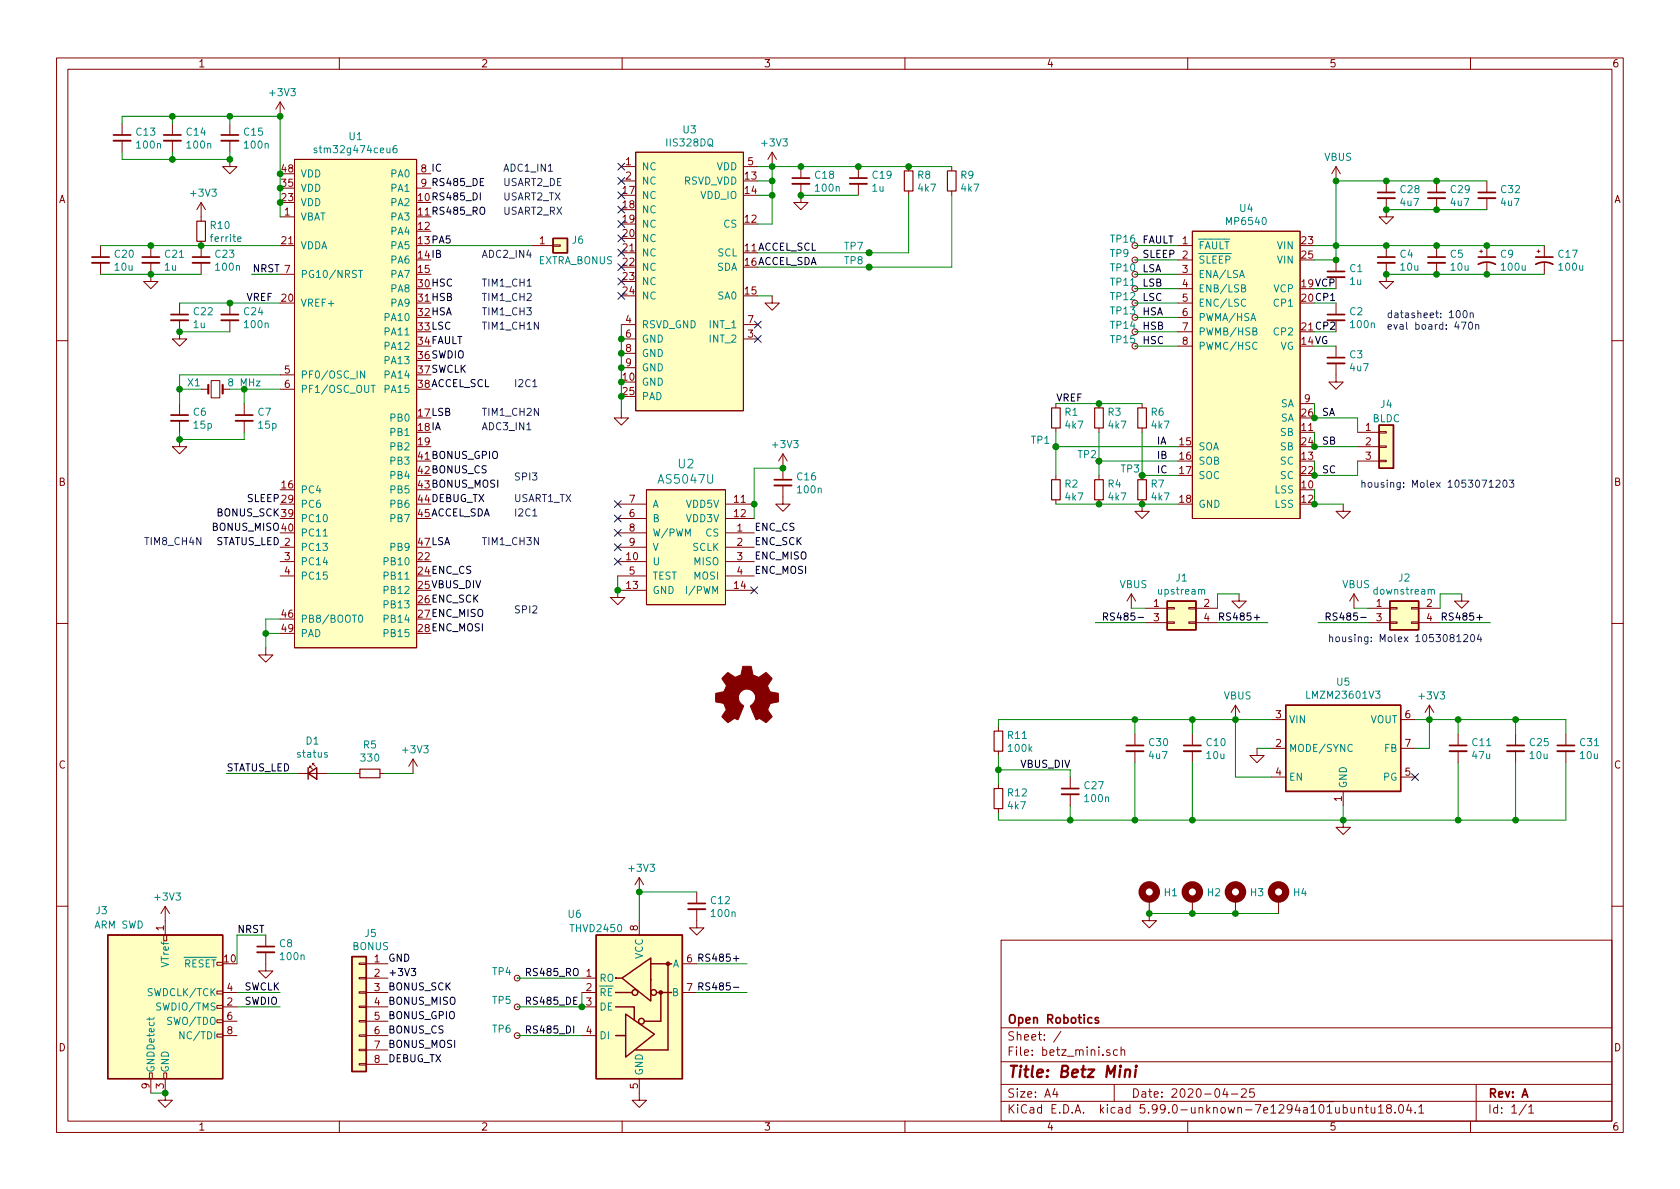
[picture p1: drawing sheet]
<svg xmlns="http://www.w3.org/2000/svg" width="297mm" height="210mm" viewBox="0 0 297 210" stroke-linecap="round" stroke-linejoin="round" font-family="sans-serif">
<g fill="none" stroke="#840000" stroke-width=".18">
<path d="M10 10.2h277v190.1h-277zM12 12.2h273v186.1h-273zM49.5 18l-.7 1.3M49.5 18v2.6M49.5 18l.8 1.3M60 10.2v2M110 10.2v2M160 10.2v2M210 10.2v2M260 10.2v2M21.6 21.8v2.1M21.6 24.9v2"/>
<path d="M30.5 21.8v2.1M30.5 24.9v2M35.6 35.8l-.8 1.3M35.6 35.8v3.3M35.6 35.8l.7 1.3M40.6 28.2v1.3h1.3l-1.3 1.2-1.2-1.2h1.2M40.6 21.8v2.1M40.6 24.9v2M49.5 38.3h2.6M52.1 28.2h21.6v86.3h-21.6zM73.7 30.7h2.5M73.7 33.3h2.5"/>
<path d="M109.9 29.5h2.5M109.9 32h2.5M112.4 26.9h19v45.7h-19zM131.4 29.5h2.6M136.5 26.9l-.7 1.3M136.5 26.9v2.6M136.5 26.9l.8 1.3M141.6 32.5v3.3h1.3l-1.3 1.3-1.3-1.3h1.3M141.6 29.5v2M151.8 29.5v2M151.8 32.5v2M160.7 29.5v.7"/>
<path d="M160.7 33.8v.7M168.3 29.5v.7M168.3 33.8v.7M236.2 29.5v2.5M236.2 29.5l-.7 1.2M236.2 29.5l.8 1.2M245.1 35v3.3h1.3l-1.3 1.3-1.3-1.3h1.3M245.1 32v2M254 32v2M254 35v2.1M262.9 32v2M262.9 35v2.1"/>
<path d="M17.8 43.4v2.1M17.8 46.5v2M26.7 46.5v3.3h1.2l-1.2 1.2-1.3-1.2h1.3M26.7 43.4v2.1M31.7 56.6v3.3h1.3l-1.3 1.3-1.2-1.3h1.2M31.7 53.6v2M35.6 42.7v2.8M35.6 46.5v2M40.6 53.6v2M40.6 56.6v2.1M49.5 43.4h2.6M49.5 48.5h2.6"/>
<path d="M94 43.4h3.8M97.8 43.3h1.3v.3h-1.3zM109.9 44.7h2.5M109.9 59.9h2.5M109.9 57.4h2.5M131.4 59.9h2.6M131.4 57.4h2.6M136.5 52.3v1.3h1.3l-1.3 1.3-1.2-1.3h1.2M153.7 47.2h.1M153.7 44.7h.1M200.7 46h.1M208.3 43.4h2.5"/>
<path d="M208.3 46h2.5M208.3 48.5h2.5M208.3 51h2.5M208.3 53.6h2.5M208.3 56.1h2.5M208.3 58.7h2.5M210.8 40.9h19.1v50.8h-19.1zM236.2 46v2M236.2 53.6v2M245.1 46.5v3.3h1.3l-1.3 1.2-1.3-1.2h1.3M245.1 43.4v2.1M254 43.4v2.1"/>
<path d="M254 46.5v2M261.6 44.4h.5M261.9 44.2v.5M262.9 43.4v2.1M262.9 46.5v2M271.8 44.4h.5M272 44.2v.5M273 43.4v2.1M273 46.5v2M10 60.2h2M31.7 77.7v1.3h1.3l-1.3 1.3-1.2-1.3h1.2M31.7 71.4v2"/>
<path d="M31.7 74.4v2M35.6 68.8h1.2M37.3 67.3h1.6v3.1h-1.6zM39.4 68.8h1.2M43.2 71.4v2M43.2 74.4v2M49.5 66.3h2.6M49.5 68.8h2.6M109.9 72.6v1.3h1.2l-1.2 1.3-1.3-1.3h1.3M109.9 62.5h2.5M109.9 65h2.5M186.7 79h.1"/>
<path d="M186.7 71.4v.7M186.7 75.7v.7M194.3 71.4v.7M194.3 75.7v.7M201.9 71.4v.7M201.9 75.7v.7M208.3 61.2h2.5M229.9 76.4h2.5M229.9 71.4h2.5M236.2 64.3v3.3h1.3l-1.3 1.2-1.3-1.2h1.3M236.2 61.2v2M240 76.4h3.8"/>
<path d="M240 79h3.8M243.8 76.3h1.3v.3h-1.3zM243.8 78.9h1.3v.2h-1.3zM285 60.2h2M49.5 99.3h2.6M49.5 96.8h2.6M109.2 94.2h5.1M109.2 99.3h5.1M109.2 89.1h5.1M109.2 91.7h5.1M109.2 96.8h5.1M114.3 86.6h14v20.3h-14z"/>
<path d="M128.3 94.2h5M128.3 99.3h5M128.3 89.1h5M128.3 91.7h5M128.3 96.8h5M138.4 85.8v3.3h1.3l-1.3 1.3-1.2-1.3h1.2M138.4 80.3v4.5M138.4 80.3l-.7 1.2M138.4 80.3l.8 1.2M186.7 84.1v.7M186.7 88.4v.7M194.3 84.1v.7"/>
<path d="M194.3 88.4v.7M201.9 88.4v2h1.3l-1.3 1.3-1.2-1.3h1.2M201.9 84.1v.7M237.5 89.1v1.3h1.3l-1.3 1.3-1.3-1.3h1.3M240 81.5h3.8M243.8 81.4h1.3v.3h-1.3zM10 110.2h2M47 114.5v1.3h1.3l-1.3 1.3-1.3-1.3h1.3M49.5 101.8h2.6M109.2 101.8h5.1M114.3 104.4h-5.1v1.3h1.3l-1.3 1.2-1.3-1.2h1.3M128.3 104.4h5"/>
<path d="M128.3 101.8h5M200 105l-.7 1.3M200 105v2.6M200 105l.8 1.3M202.6 107.6h3.8M202.6 110.1h3.8M206.4 110h1.2v.2h-1.2zM206.4 107.4h1.2v.3h-1.2zM210.2 110h1.3v.2h-1.3zM210.2 107.4h1.3v.3h-1.3zM211.5 107.6h3.8M211.5 110.1h3.8"/>
<path d="M219.1 105v1.3h1.2l-1.2 1.3-1.3-1.3h1.3M239.4 105l-.8 1.3M239.4 105v2.6M239.4 105l.8 1.3M241.9 107.6h3.8M241.9 110.1h3.8M245.7 110h1.3v.2h-1.3zM245.7 107.4h1.3v.3h-1.3zM249.6 110h1.2v.2h-1.2zM249.6 107.4h1.2v.3h-1.2zM250.8 107.6h3.8M250.8 110.1h3.8"/>
<path d="M258.4 105v1.3h1.3l-1.3 1.3-1.2-1.3h1.2M285 110.2h2M52.7 136.8h5.1M54.7 135.8v-.3h.3h-.3l.5 .5M55.2 135.2v-.2h.3h-.3l.6 .5M62.9 136.8h.7M67.2 136.8h.7M73 134.2l-.7 1.3M73 134.2v2.6M73 134.2l.8 1.3M176.5 128.5v.8M176.5 132.8v.8"/>
<path d="M176.5 138.7v.7M189.2 137.4v2M200.7 129.8v2M200.7 132.8v2.1M210.8 129.8v2M210.8 132.8v2.1M218.4 124.7v2.5M218.4 124.7l-.7 1.3M218.4 124.7l.8 1.3M222.2 132.3v1.3h1.3l-1.3 1.3-1.2-1.3h1.2M224.8 132.3h2.5M224.8 127.2h2.5"/>
<path d="M224.8 137.4h2.5M237.5 139.9v2.6M247.6 132.3h2.6M247.6 127.2h2.6M247.6 137.4h2.6M252.7 124.7l-.7 1.3M252.7 124.7v2.5M252.7 124.7l.8 1.3M257.8 129.8v2M257.8 132.8v2.1M268 129.8v2M268 132.8v2.1"/>
<path d="M276.9 129.8v2M276.9 132.8v2.1M113 155.2v2.5M113 155.2l-.7 1.3M113 155.2l.8 1.3M123.2 157.7v2.1M176.5 143v.8M189.2 140.5v2M203.2 159v3.8h1.3l-1.3 1.3-1.3-1.3h1.3M210.8 159v2.5M218.4 159v2.5M226.1 159v2.5"/>
<path d="M237.5 145v1.3h1.3l-1.3 1.3-1.3-1.3h1.3M10 160.2h2M29 165.3h.5v1.1h-.5zM29.2 160.3v5M29.2 160.3l-.8 1.2M29.2 160.3l.8 1.2M38.4 175.3h1v.5h-1zM38.4 177.8h1v.5h-1zM38.4 170.2h1v.5h-1zM39.4 175.5h2.5M39.4 178h2.5M47 168.4v3.3h1.3l-1.3 1.3-1.3-1.3h1.3"/>
<path d="M47 165.3v2.1M63.5 175.4h1.3v.2h-1.3zM63.5 172.8h1.3v.3h-1.3zM63.5 170.3h1.3v.3h-1.3zM63.5 177.9h1.3v.3h-1.3zM64.8 170.4h3.8M64.8 173h3.8M64.8 175.5h3.8M64.8 178h3.8M91.4 178h.1M91.4 173h.1M102.9 173h2.5"/>
<path d="M102.9 175.5h2.5M102.9 178h2.5M113 162.8v2.5M120.6 170.4h2.6M120.6 175.5h2.6M123.2 160.8v3.3h1.3l-1.3 1.2-1.3-1.2h1.3M177 166.3h108v32h-108zM285 160.2h2M26.4 189.7h.5v1h-.5zM26.7 190.7v2.6M29 189.7h.5v1h-.5zM29.2 190.7v3.9h1.3l-1.3 1.2-1.3-1.2h1.3"/>
<path d="M38.4 180.3h1v.5h-1zM38.4 182.9h1v.5h-1zM39.4 180.6h2.5M39.4 183.1h2.5M60 198.3v2M63.5 183h1.3v.3h-1.3zM63.5 185.5h1.3v.3h-1.3zM63.5 188.1h1.3v.2h-1.3zM63.5 180.5h1.3v.2h-1.3zM64.8 180.6h3.8M64.8 183.1h3.8M64.8 185.7h3.8"/>
<path d="M64.8 188.2h3.8M91.4 183.1h.1M102.9 183.1h2.5M110 198.3v2M113 190.7v3.9h1.3l-1.3 1.2-1.2-1.2h1.2M160 198.3v2M177 194.8h108M177 191.8h108M177 187.8h108M177 181.8h108M186.5 192.5l-.4 1h1M186.9 193v1"/>
<path d="M187.6 182.4l-1.3 1.9M196.2 185.7l-.3-.1-.3 .2 .1 .3 .5 .1v.4h-.6M197 191.8v3M197.6 185.7l-.5-.1-.2 .3v.4l.1 .3h.6M198.2 185.8l.2-.2 .4 .1 .1 .9M198.2 185.1v1.5M210 198.3v2M216.6 192.5l-.4 1h.9M216.9 193v1M217.7 193.5h1.2M219.5 192.7l.6-.2 .2 .2 .1 .3-1 1h1M221.7 192.5h-.7l-.1 .7 .2-.1 .5 .1 .2 .2-.1 .5-.2 .1-.6-.1"/>
<path d="M237.5 195.9l.4-.1 .3 .3v.4l-.1 .3h-.6M238.9 195.8v1h.4l.2-.1M239.5 195.8v1M240.2 196l.2-.2 .4 .1 .1 .9M240.2 195.8v1M241.4 195.8h.5M241.6 195.3v1.3l.3 .2M242.4 195.8l.1 1h.4l.2-.1M243.1 195.8v1M243.7 195.8l.4-.5v1.5M243.7 196.8h.9M245.4 196l-.3-.3 .1-.2 .2-.2 .5 .1 .1 .2-.1 .2-.6 .2-.2 .3 .1 .4 .2 .1h.3l.3-.3-.1-.4-.2-.1"/>
<path d="M246.6 196.7v.1M247.5 195.4l.1-.1a.81 .81 0 0 1 .6 .7 .81 .81 0 0 1-.3 .8h-.1a.81 .81 0 0 1-.6-.6 .81 .81 0 0 1 .3-.8zM249.1 195.3l-.4 1h.9M249.4 195.8v1M250.2 196.7v.1M250.9 195.8l.4-.5v1.5M250.9 196.8h.8M260 198.3v2M261 191.8v6.5M269.9 195.3l-1.3 1.9M270.3 195.8l.4-.5v1.5M270.3 196.8h.9"/>
<circle cx="153.7" cy="44.7" r=".51"/>
<circle cx="153.7" cy="47.2" r=".51"/>
<circle cx="200.7" cy="58.7" r=".51"/>
<circle cx="200.7" cy="51" r=".51"/>
<circle cx="200.7" cy="53.6" r=".51"/>
<circle cx="200.7" cy="43.4" r=".51"/>
<circle cx="200.7" cy="48.5" r=".51"/>
<circle cx="200.7" cy="46" r=".51"/>
<circle cx="200.7" cy="56.1" r=".51"/>
<circle cx="186.7" cy="79" r=".51"/>
<circle cx="200.7" cy="61.2" r=".51"/>
<circle cx="194.3" cy="81.5" r=".51"/>
<circle cx="201.9" cy="84.1" r=".51"/>
<circle cx="91.4" cy="173" r=".51"/>
<circle cx="91.4" cy="178" r=".51"/>
<circle cx="91.4" cy="183.1" r=".51"/>
</g>
<path d="M199 189.3a.49 .49 0 0 1 .8 .1l-.1 1.1M199 189.1l-.2 1.4M200.8 189.1l-.1 1.4M200.9 188.5l-.1 .1 .1 .1 .1-.1-.1-.1v.2" fill="none" stroke="#840000" stroke-width=".4"/>
<g fill="none" stroke="#840000" stroke-width=".3">
<path d="M20.1 23.9h3M29 23.9h3M39.1 23.9h3.1M140.1 31.5h3M150.2 31.5h3.1M243.6 34h3M252.5 34h3M261.4 34h3M16.3 45.5h3M25.1 45.5h3.1M30.2 55.6h3.1M34 45.5h3.1"/>
<path d="M39.1 55.6h3.1M234.7 48h3M234.7 55.6h3M243.6 45.5h3M252.5 45.5h3M261.4 45.5h3M261.4 46.7a3.2 3.2 0 0 1 3 0M271.5 45.5h3.1M271.5 46.7a3.2 3.2 0 0 1 3.1 0M30.2 73.4h3.1M41.7 73.4h3M234.7 63.2h3"/>
<path d="M136.9 84.8h3.1M187.7 139.4h3.1M199.1 131.8h3.1M209.3 131.8h3M256.3 131.8h3M266.4 131.8h3.1M275.3 131.8h3.1M121.7 159.8h3M45.5 167.4h3M194.2 180l-.4-.1-.2 .2 .1 .3 .5 .1v.4h-.6"/>
</g>
<g fill="none" stroke="#840000" stroke-width="1.3">
<circle cx="203.2" cy="157.7" r="1.27"/>
<circle cx="210.8" cy="157.7" r="1.27"/>
<circle cx="218.4" cy="157.7" r="1.27"/>
<circle cx="226.1" cy="157.7" r="1.27"/>
</g>
<g fill="none" stroke="#840000" stroke-width=".33">
<path d="M20.1 24.9h3M29 24.9h3M39.1 24.9h3.1M140.1 32.5h3M150.2 32.5h3.1M243.6 35h3M252.5 35h3M261.4 35h3M16.3 46.5h3M25.1 46.5h3.1M30.2 56.6h3.1M34 46.5h3.1"/>
<path d="M39.1 56.6h3.1M234.7 49h3M234.7 56.6h3M243.6 46.5h3M252.5 46.5h3M30.2 74.4h3.1M41.7 74.4h3M234.7 64.3h3M136.9 85.8h3.1M199.1 132.8h3.1M209.3 132.8h3M256.3 132.8h3"/>
<path d="M266.4 132.8h3.1M275.3 132.8h3.1M187.7 140.5h3.1M45.5 168.4h3M121.7 160.8h3"/>
</g>
<g fill="#ffffc2" stroke="#ffffc2" stroke-width=".18">
<path d="M210.8 40.9h19.1v50.8h-19.1z"/>
<path d="M243.8 75.2h2.6v7.6h-2.6z"/>
<path d="M245.7 106.3h5.1v5.1h-5.1z"/>
<path d="M227.3 124.7h20.3v15.2h-20.3z"/>
<path d="M112.4 26.9h19v45.7h-19z"/>
<path d="M114.3 86.6h14v20.3h-14z"/>
<path d="M97.8 42.2h2.5v2.5h-2.5z"/>
<path d="M206.4 106.3h5.1v5.1h-5.1z"/>
<path d="M62.2 169.2h2.6v20.3h-2.6z"/>
<path d="M105.4 165.3h15.2v25.4h-15.2z"/>
<path d="M19 165.3h20.4v25.4h-20.4z"/>
<path d="M52.1 28.2h21.6v86.3h-21.6z"/>
</g>
<g fill="none" stroke="#008484" stroke-width=".18">
<path d="M56 26.2h-.3l-.2 .2 .1 .1 .4 .2v.3h-.5M70.1 25.7l-.4 .1a.85 .85 0 0 0 0 1.2l.5-.1v-.4l-.2-.3h-.3l-.2 .3M42 42.3l.6-.1v-.3h-.4l-.2 .1 .1 .7h.5M63.4 47.8h.7M63.7 47.8v1.3M219.2 49.1l.4-1.3 .4 1.3M219.5 51l.6-.1 .1-.2-.1-.2-.6-.1v1.2h.5l.2-.1 .1-.3-.3-.2M220.3 53a.6 .6 0 0 0-.9 .4 .6 .6 0 0 0 .6 .8l.3-.2M221.5 58.6l.6-.1 .1-.2-.1-.2-.6-.1v1.2h.5l.2-.1 .1-.3-.3-.2M64.5 65.6v1.3l-.8-1.3v1.3M65.6 68.1h.7M66 68.1v1.3"/>
<path d="M222.3 60.6a.6 .6 0 0 0-.9 .5 .6 .6 0 0 0 .6 .7l.3-.1M57.2 94.8h.7M63.5 108.9l.2-.1a.68 .68 0 0 1 .4 .6 .68 .68 0 0 1-.4 .6l-.2-.1-.1-.3zM121.4 103.7v1.3M212.5 104.4l.1-.2 .3 .1 .1 .8M253.1 104.4l.1-.2 .3 .1 .1 .8M239.1 131.8a.6 .6 0 0 0-.8 .4 .6 .6 0 0 0 .6 .7l.2-.1M26.4 179.9v.5M27.2 179.9l-.1 .3h-1.1M32.5 182.4v1.3l-.7-1.3v1.3"/>
</g>
<g fill="none" stroke="#840000" stroke-width=".25">
<path d="M97.8 42.2h2.5v2.5h-2.5zM243.8 75.2h2.6v7.6h-2.6zM206.4 106.3h5.1v5.1h-5.1zM245.7 106.3h5.1v5.1h-5.1zM54.5 136.8l1.5-1v2zM54.5 135.8v2M227.3 124.7h20.3v15.2h-20.3zM19 165.3h20.4v25.4h-20.4zM62.2 169.2h2.6v20.3h-2.6zM105.4 165.3h15.2v25.4h-15.2zM108.8 178h3.3v2.3M108.8 175.5h3"/>
<path d="M109 173h-.2h1.1M110 173l5.1-3.6v7.6zM110.6 179.3l5.1 3.6-5.1 4zM115.1 170.4h3.6M116.1 175.5h2.6M116.8 175.5v5.1h-2.9M118.1 170.4v15.3h-5.7M108.8 183.1h1.7"/>
<circle cx="112.3" cy="175.5" r=".51"/>
<circle cx="115.6" cy="175.5" r=".51"/>
<circle cx="113.4" cy="180.6" r=".51"/>
</g>
<path d="M34.8 39.1h1.5v3.6h-1.5zM159.9 30.2h1.5v3.6h-1.5zM167.5 30.2h1.5v3.6h-1.5zM185.9 72.1h1.6v3.6h-1.6zM193.5 72.1h1.6v3.6h-1.6zM201.2 72.1h1.5v3.6h-1.5zM185.9 84.8h1.6v3.6h-1.6zM193.5 84.8h1.6v3.6h-1.6zM201.2 84.8h1.5v3.6h-1.5zM63.6 136h3.6v1.5h-3.6zM175.8 129.3h1.5v3.5h-1.5zM175.8 139.4h1.5v3.6h-1.5z" fill="none" stroke="#840000" stroke-width=".2"/>
<path d="M128.1 119.4l.6-.5 .9 .6a.62 .62 0 0 0 1 0l.2-.1a1.62 1.62 0 0 0 .5-1.3l.1-.3 1.4 .1 .2 .7a.74 .74 0 0 0 .7 1l.5 .2 1.3-.9 1 1.1-.4 .6a.75 .75 0 0 0-.2 1.2l.2 .5 1.5 .3v1.5l-1.4 .3-.1 .1a1.23 1.23 0 0 0-.2 1.2l.6 1-.1 .2-1 .9-.8-.6a.54 .54 0 0 0-.8 .1l-1.1-2.4a2.33 2.33 0 0 0 .9-1.9 1.54 1.54 0 0 0-2.5-.7 1.54 1.54 0 0 0 .4 2.5l-1.1 2.5a.69 .69 0 0 0-1.1 .1l-.6 .4-1.1-1.1 .8-1.2-.2-.5a.71 .71 0 0 0-.9-.7l-.8-.2v-1.5l.5-.1a1.11 1.11 0 0 0 1.2-.7 .72 .72 0 0 0-.2-1.2l-.4-.6z" fill="#840000" stroke="#840000" stroke-width=".18"/>
<g fill="#840000" stroke="#840000" stroke-width=".25">
<circle cx="116.8" cy="175.5" r=".28"/>
<circle cx="118.1" cy="170.4" r=".28"/>
</g>
<path d="M36.8 68.1v1.5M39.4 68.1v1.5" fill="none" stroke="#840000" stroke-width=".38"/>
<g fill="none" stroke="#000" stroke-width=".18">
<path d="M84.9 34.1v1.3M85.5 31.6h-.6v1.2h.6M195.1 109.1l.6-.1 .1-.2v-.3l-.7-.1v1.3M195.4 109.1l.4 .6M221.8 109.2h.9M234.5 109.1l.6-.1 .1-.2-.1-.3-.6-.1v1.3M234.8 109.1l.4 .6M261.1 109.2h1M72.7 171.3h.8l-.4 .4 .3 .2v.5l-.1 .1-.6-.1M102 176.3h-.6v1.3h.6M129.7 169.5h.9M129.7 174.6h.9"/>
<path d="M101.4 181.4v1.3"/>
</g>
<g fill="none" stroke="#0000c2" stroke-width=".18">
<path d="M97 30.3h.7M93.2 50.6h.7M258.4 57h.8l-.5 1.2M258.8 55l.2-.1a.68 .68 0 0 1 .4 .6 .68 .68 0 0 1-.4 .7l-.2-.1-.1-.4zM259.8 57.1l.1-.1a.68 .68 0 0 1 .5 .6 .68 .68 0 0 1-.5 .6l-.1-.1-.2-.4zM259.9 55.5l.2-.2 .3 .1 .1 .8M259.9 55.3v.9M260.9 57.5l.2-.1h.3l.1 .8M260.9 57.4v.8M93.1 76h.8M94.2 68.4h.7M94.2 91.2h.7"/>
<path d="M240.8 85.4l.2-.1 .3 .1v.8M240.8 84.9v1.3M241.9 85.4l.2-.1 .4 .1 .1 .5-.2 .2-.3 .1-.2-.2zM243.1 85.3l.1 .8 .3 .1 .1-.2M243.6 85.3v.9M266.9 84.9h.8l-.5 .5 .4 .1v.5l-.2 .2-.5-.2M235.1 112.7l.2-.1 .3 .1v.8M235.1 112.2v1.3M236.2 112.7l.2-.1 .4 .1v.5l-.1 .2-.3 .1-.2-.1zM237.4 112.6v.8l.3 .1 .2-.1M237.9 112.6v.9M261.5 112.1l-.3 .9h.8"/>
<path d="M261.8 112.6v.9"/>
</g>
<g fill="none" stroke="#008400" stroke-width=".18">
<path d="M21.6 21.8v-1.2h27.9v17.7M21.6 26.9v1.3h19v-1.3M30.5 20.6v1.2M30.5 26.9v1.3M40.6 20.6v1.2M134 32h2.5M134 34.5h2.5M134 29.5h34.3M136.5 29.5v10.1h-2.5M141.6 34.5h10.2M160.7 34.5v10.2h-26.7M168.3 34.5v12.7h-34.3"/>
<path d="M245.1 37.1h17.8M262.9 32h-26.7v14h-3.8M17.8 43.4h31.7M17.8 48.5h17.8M31.7 58.7h8.9M31.7 53.6h17.8M44.4 48.5h5.1M76.2 43.4h17.8M109.9 57.4v15.2M134 52.3h2.5M200.7 58.7h7.6M200.7 43.4h7.6"/>
<path d="M200.7 48.5h7.6M200.7 46h7.6M200.7 53.6h7.6M200.7 51h7.6M200.7 56.1h7.6M232.4 58.7h3.8M232.4 43.4h40.6M232.4 53.6h3.8M232.4 51h3.8M245.1 48.5h27.9M31.7 76.4v1.3h11.5v-1.3M31.7 68.8h3.9"/>
<path d="M49.5 68.8h-6.3v2.6M49.5 66.3h-17.8v5.1M186.7 76.4v7.7M186.7 71.4h15.2M186.7 79h21.6M194.3 76.4v7.7M200.7 61.2h7.6M201.9 76.4v7.7h6.4M232.4 76.4v2.6h7.6M232.4 71.4v2.5h7.6v2.5M232.4 61.2h3.8M138.4 82.8h-5.1v8.9"/>
<path d="M186.7 89.1h21.6M194.3 81.5h14M232.4 81.5v2.6h7.6v-2.6M232.4 86.6v2.5h5.1M47 112h2.5M49.5 109.5h-2.5v5M109.2 101.8v2.6M193.7 110.1h8.9M200 107.6h2.6M215.3 110.1h8.9M219.1 105h-3.8v2.6M233 110.1h8.9"/>
<path d="M239.4 107.6h2.5M254.6 110.1h8.9M258.4 105h-3.8v2.6M40 136.8h12.7M57.8 136.8h5.1M67.9 136.8h5.1M176.5 136.1h12.7v1.3M176.5 133.6v5.1M200.7 127.2v2.6M200.7 134.9v10.1M210.8 127.2v2.6M210.8 134.9v10.1"/>
<path d="M218.4 127.2v10.2h6.4M222.2 132.3h2.6M224.8 127.2h-48.3v1.3M250.2 127.2h26.7v2.6M252.7 127.2v5.1h-2.5M257.8 127.2v2.6M257.8 134.9v10.1M268 127.2v2.6M268 134.9v10.1M276.9 134.9v10.1h-100.4v-1.2M123.2 157.7h-10.2v5.1M189.2 142.5v2.5"/>
<path d="M237.5 142.5v2.5M41.9 178h7.6M41.9 175.5h7.6M47 165.3h-5.1v5.1M91.4 173h11.5M102.9 175.5v2.5h-11.5M123.2 170.4h8.9M123.2 175.5h8.9M203.2 161.5h22.9M26.7 193.3h2.5M91.4 183.1h11.5"/>
</g>
<g fill="none" stroke="#000084" stroke-width=".18">
<path d="M109.2 28.8l1.3 1.3M109.2 31.4l1.3 1.2M109.2 33.9l1.3 1.2M109.2 36.5l1.3 1.2M109.2 39l1.3 1.2M110.5 28.8l-1.3 1.3M110.5 31.4l-1.3 1.2M110.5 33.9l-1.3 1.2M110.5 36.5l-1.3 1.2M110.5 39l-1.3 1.2M109.2 49.2l1.3 1.2M109.2 46.6l1.3 1.2"/>
<path d="M109.2 44.1l1.3 1.2M109.2 41.5l1.3 1.3M109.2 51.7l1.3 1.2M110.5 49.2l-1.3 1.2M110.5 46.6l-1.3 1.2M110.5 44.1l-1.3 1.2M110.5 41.5l-1.3 1.3M110.5 51.7l-1.3 1.2M133.4 59.3l1.2 1.2M133.4 56.8l1.2 1.2M134.6 59.3l-1.2 1.2M134.6 56.8l-1.2 1.2"/>
<path d="M108.6 93.6l1.2 1.2M108.6 96.2l1.2 1.2M108.6 88.5l1.2 1.3M108.6 91.1l1.2 1.2M108.6 98.7l1.2 1.2M109.8 93.6l-1.2 1.2M109.8 96.2l-1.2 1.2M109.8 88.5l-1.2 1.3M109.8 91.1l-1.2 1.2M109.8 98.7l-1.2 1.2M132.7 103.8l1.3 1.2M134 103.8l-1.3 1.2"/>
<path d="M249.6 136.8l1.2 1.2M250.8 136.8l-1.2 1.2"/>
</g>
<g fill="#008400" stroke="#008400" stroke-width=".18">
<circle cx="136.5" cy="34.5" r=".51"/>
<circle cx="141.6" cy="34.5" r=".51"/>
<circle cx="136.5" cy="29.5" r=".51"/>
<circle cx="141.6" cy="29.5" r=".51"/>
<circle cx="151.8" cy="29.5" r=".51"/>
<circle cx="136.5" cy="32" r=".51"/>
<circle cx="160.7" cy="29.5" r=".51"/>
<circle cx="133.4" cy="89.1" r=".51"/>
<circle cx="153.7" cy="44.7" r=".51"/>
<circle cx="153.7" cy="47.2" r=".51"/>
<circle cx="40.6" cy="53.6" r=".51"/>
<circle cx="30.5" cy="20.6" r=".51"/>
<circle cx="30.5" cy="28.2" r=".51"/>
<circle cx="49.5" cy="20.6" r=".51"/>
<circle cx="40.6" cy="20.6" r=".51"/>
<circle cx="40.6" cy="28.2" r=".51"/>
<circle cx="26.7" cy="48.5" r=".51"/>
<circle cx="26.7" cy="43.4" r=".51"/>
<circle cx="35.6" cy="43.4" r=".51"/>
<circle cx="109.9" cy="70.1" r=".51"/>
<circle cx="109.2" cy="104.4" r=".51"/>
<circle cx="109.9" cy="62.5" r=".51"/>
<circle cx="109.9" cy="65" r=".51"/>
<circle cx="109.9" cy="67.6" r=".51"/>
<circle cx="109.9" cy="59.9" r=".51"/>
<circle cx="138.4" cy="82.8" r=".51"/>
<circle cx="49.5" cy="33.3" r=".51"/>
<circle cx="49.5" cy="35.8" r=".51"/>
<circle cx="49.5" cy="30.7" r=".51"/>
<circle cx="201.9" cy="84.1" r=".51"/>
<circle cx="176.5" cy="136.1" r=".51"/>
<circle cx="200.7" cy="127.2" r=".51"/>
<circle cx="189.2" cy="145" r=".51"/>
<circle cx="232.4" cy="84.1" r=".51"/>
<circle cx="232.4" cy="89.1" r=".51"/>
<circle cx="201.9" cy="89.1" r=".51"/>
<circle cx="236.2" cy="43.4" r=".51"/>
<circle cx="236.2" cy="46" r=".51"/>
<circle cx="232.4" cy="73.9" r=".51"/>
<circle cx="232.4" cy="79" r=".51"/>
<circle cx="203.2" cy="161.5" r=".51"/>
<circle cx="210.8" cy="145" r=".51"/>
<circle cx="237.5" cy="145" r=".51"/>
<circle cx="218.4" cy="127.2" r=".51"/>
<circle cx="252.7" cy="127.2" r=".51"/>
<circle cx="210.8" cy="161.5" r=".51"/>
<circle cx="218.4" cy="161.5" r=".51"/>
<circle cx="210.8" cy="127.2" r=".51"/>
<circle cx="200.7" cy="145" r=".51"/>
<circle cx="194.3" cy="71.4" r=".51"/>
<circle cx="194.3" cy="89.1" r=".51"/>
<circle cx="186.7" cy="79" r=".51"/>
<circle cx="194.3" cy="81.5" r=".51"/>
<circle cx="257.8" cy="145" r=".51"/>
<circle cx="268" cy="145" r=".51"/>
<circle cx="257.8" cy="127.2" r=".51"/>
<circle cx="268" cy="127.2" r=".51"/>
<circle cx="245.1" cy="37.1" r=".51"/>
<circle cx="236.2" cy="32" r=".51"/>
<circle cx="245.1" cy="43.4" r=".51"/>
<circle cx="254" cy="32" r=".51"/>
<circle cx="254" cy="37.1" r=".51"/>
<circle cx="245.1" cy="32" r=".51"/>
<circle cx="254" cy="43.4" r=".51"/>
<circle cx="254" cy="48.5" r=".51"/>
<circle cx="245.1" cy="48.5" r=".51"/>
<circle cx="262.9" cy="43.4" r=".51"/>
<circle cx="262.9" cy="48.5" r=".51"/>
<circle cx="43.2" cy="68.8" r=".51"/>
<circle cx="31.8" cy="68.8" r=".51"/>
<circle cx="31.8" cy="58.7" r=".51"/>
<circle cx="31.8" cy="77.7" r=".51"/>
<circle cx="29.2" cy="193.3" r=".51"/>
<circle cx="47" cy="112" r=".51"/>
<circle cx="102.9" cy="178" r=".51"/>
<circle cx="113" cy="157.7" r=".51"/>
</g>
<text font-size="2.8" fill="#840000" x="178" y="190.6">Title: Betz Mini</text>
<g font-size="2.1" fill="#008484">
<text x="119.9" y="82.8">U2</text>
<text x="116.7" y="85.5">AS5047U</text>
</g>
<g font-size="2.1" fill="#840000">
<text x="178" y="184">Sheet: /</text>
<text x="178" y="181">Open Robotics</text>
<text x="178" y="186.7">File: betz_mini.sch</text>
<text x="178" y="196.9">KiCad E.D.A. kicad 5.99.0-unknown-7e1294a101ubuntu18.04.1</text>
<text x="178" y="194.1">Size: A4</text>
<text x="200" y="194.1">Date: 2020-04-25</text>
<text x="263" y="194.1">Rev: A</text>
<text x="263" y="196.9">Id: 1/1</text>
</g>
<g font-size="1.8" fill="#840000">
<text x="35" y="11.9">1</text>
<text x="85" y="11.9">2</text>
<text x="135" y="11.9">3</text>
<text x="185" y="11.9">4</text>
<text x="235" y="11.9">5</text>
<text x="285" y="11.9">6</text>
<text x="110.6" y="29.2">1</text>
<text x="132.2" y="29.2">5</text>
<text x="10.3" y="35.9">A</text>
<text x="49.8" y="35.6">23</text>
<text x="49.8" y="33">35</text>
<text x="49.8" y="30.5">48</text>
<text x="110.1" y="34.3">17</text>
<text x="110.6" y="31.7">2</text>
<text x="131.7" y="31.7">13</text>
<text x="131.7" y="34.3">14</text>
<text x="285.3" y="35.9">A</text>
<text x="50.3" y="38.1">1</text>
<text x="73.9" y="40.6">12</text>
<text x="110.1" y="36.8">18</text>
<text x="110.1" y="39.4">19</text>
<text x="110.1" y="41.9">20</text>
<text x="131.7" y="39.4">12</text>
<text x="49.8" y="43.2">21</text>
<text x="95.4" y="43.2">1</text>
<text x="110.1" y="44.4">21</text>
<text x="110.1" y="47">22</text>
<text x="209.1" y="43.2">1</text>
<text x="209.1" y="45.7">2</text>
<text x="230.2" y="43.2">23</text>
<text x="230.2" y="45.7">25</text>
<text x="49.8" y="53.3">20</text>
<text x="73.9" y="48.3">15</text>
<text x="110.1" y="49.5">23</text>
<text x="110.1" y="52.1">24</text>
<text x="131.7" y="52.1">15</text>
<text x="209.1" y="48.3">3</text>
<text x="209.1" y="50.8">4</text>
<text x="209.1" y="53.3">5</text>
<text x="110.6" y="57.1">4</text>
<text x="110.6" y="59.7">6</text>
<text x="132.2" y="59.7">3</text>
<text x="132.2" y="57.1">7</text>
<text x="209.1" y="55.9">6</text>
<text x="209.1" y="58.4">7</text>
<text x="110.6" y="62.2">8</text>
<text x="110.6" y="64.8">9</text>
<text x="209.1" y="61">8</text>
<text x="50.3" y="66">5</text>
<text x="50.3" y="68.6">6</text>
<text x="110.1" y="67.3">10</text>
<text x="110.1" y="69.8">25</text>
<text x="230.6" y="71.1">9</text>
<text x="230.2" y="76.2">11</text>
<text x="230.2" y="73.7">26</text>
<text x="241.4" y="76.2">1</text>
<text x="73.9" y="78.7">19</text>
<text x="208.6" y="78.7">15</text>
<text x="208.6" y="81.3">16</text>
<text x="208.6" y="83.8">17</text>
<text x="230.2" y="81.3">13</text>
<text x="230.2" y="83.8">22</text>
<text x="230.2" y="78.7">24</text>
<text x="241.4" y="78.7">2</text>
<text x="241.4" y="81.3">3</text>
<text x="10.3" y="85.9">B</text>
<text x="49.8" y="86.4">16</text>
<text x="111.3" y="88.9">7</text>
<text x="129.8" y="88.9">11</text>
<text x="208.6" y="88.9">18</text>
<text x="230.2" y="86.4">10</text>
<text x="230.2" y="88.9">12</text>
<text x="285.3" y="85.9">B</text>
<text x="111.3" y="91.4">6</text>
<text x="111.3" y="94">8</text>
<text x="129.8" y="91.4">12</text>
<text x="130.3" y="94">1</text>
<text x="50.3" y="99.1">3</text>
<text x="50.3" y="101.6">4</text>
<text x="73.9" y="99.1">22</text>
<text x="110.8" y="99.1">10</text>
<text x="111.3" y="101.6">5</text>
<text x="111.3" y="96.5">9</text>
<text x="130.3" y="96.5">2</text>
<text x="130.3" y="99.1">3</text>
<text x="130.3" y="101.6">4</text>
<text x="110.8" y="104.1">13</text>
<text x="129.8" y="104.1">14</text>
<text x="204" y="107.3">1</text>
<text x="212.9" y="107.3">2</text>
<text x="243.3" y="107.3">1</text>
<text x="252.2" y="107.3">2</text>
<text x="49.8" y="109.2">46</text>
<text x="49.8" y="111.8">49</text>
<text x="204" y="109.8">3</text>
<text x="212.9" y="109.8">4</text>
<text x="243.3" y="109.8">3</text>
<text x="252.2" y="109.8">4</text>
<text x="225.6" y="127">3</text>
<text x="248.4" y="127">6</text>
<text x="10.3" y="135.9">C</text>
<text x="225.6" y="132.1">2</text>
<text x="225.6" y="137.2">4</text>
<text x="248.4" y="137.2">5</text>
<text x="248.4" y="132.1">7</text>
<text x="285.3" y="135.9">C</text>
<text x="237.2" y="141.7" transform="rotate(-90 237.2 141.7)">1</text>
<text x="29" y="164.6" transform="rotate(-90 29 164.6)">1</text>
<text x="112.8" y="164.6" transform="rotate(-90 112.8 164.6)">8</text>
<text x="39.7" y="170.2">10</text>
<text x="66.2" y="170.2">1</text>
<text x="66.2" y="172.7">2</text>
<text x="103.6" y="172.7">1</text>
<text x="40.1" y="177.8">2</text>
<text x="40.1" y="175.3">4</text>
<text x="66.2" y="175.3">3</text>
<text x="66.2" y="177.8">4</text>
<text x="103.6" y="175.3">2</text>
<text x="103.6" y="177.8">3</text>
<text x="10.3" y="185.9">D</text>
<text x="40.1" y="180.3">6</text>
<text x="40.1" y="182.9">8</text>
<text x="66.2" y="180.3">5</text>
<text x="66.2" y="182.9">6</text>
<text x="66.2" y="185.4">7</text>
<text x="103.6" y="182.9">4</text>
<text x="285.3" y="185.9">D</text>
<text x="66.2" y="188">8</text>
<text x="26.4" y="192.5" transform="rotate(-90 26.4 192.5)">9</text>
<text x="29" y="192.5" transform="rotate(-90 29 192.5)">3</text>
<text x="112.8" y="192.5" transform="rotate(-90 112.8 192.5)">5</text>
<text x="35" y="199.9">1</text>
<text x="85" y="199.9">2</text>
<text x="135" y="199.9">3</text>
<text x="185" y="199.9">4</text>
<text x="235" y="199.9">5</text>
<text x="285" y="199.9">6</text>
</g>
<g font-size="1.8" fill="#008484">
<text x="47.8" y="17">+3V3</text>
<text x="24.1" y="24">C13</text>
<text x="33" y="24">C14</text>
<text x="43.2" y="24">C15</text>
<text x="120.8" y="23.6">U3</text>
<text x="24.3" y="26.3">100n</text>
<text x="33.2" y="26.3">100n</text>
<text x="43.3" y="26.3">100n</text>
<text x="56.3" y="27.1">stm32g474ceu6</text>
<text x="61.7" y="24.8">U1</text>
<text x="118" y="25.9">IIS328DQ</text>
<text x="134.8" y="25.9">+3V3</text>
<text x="234.1" y="28.4">VBUS</text>
<text x="33.9" y="34.8">+3V3</text>
<text x="53.1" y="33.9">VDD</text>
<text x="53.1" y="31.4">VDD</text>
<text x="69.2" y="31.4">PA0</text>
<text x="69.2" y="33.9">PA1</text>
<text x="113.4" y="30.1">NC</text>
<text x="113.4" y="35.2">NC</text>
<text x="113.4" y="32.6">NC</text>
<text x="120.8" y="32.6">RSVD_VDD</text>
<text x="123.8" y="35.2">VDD_IO</text>
<text x="126.7" y="30.1">VDD</text>
<text x="144.2" y="31.6">C18</text>
<text x="144.3" y="33.9">100n</text>
<text x="154.2" y="33.9">1u</text>
<text x="154.3" y="31.6">C19</text>
<text x="162.3" y="31.6">R8</text>
<text x="162.4" y="33.9">4k7</text>
<text x="169.9" y="31.6">R9</text>
<text x="170" y="33.9">4k7</text>
<text x="247.7" y="34.1">C28</text>
<text x="256.6" y="34.1">C29</text>
<text x="265.5" y="34.1">C32</text>
<text x="37.3" y="40.5">R10</text>
<text x="53.1" y="39">VBAT</text>
<text x="53.1" y="36.4">VDD</text>
<text x="69.2" y="36.4">PA2</text>
<text x="69.2" y="39">PA3</text>
<text x="69.2" y="41.5">PA4</text>
<text x="113.4" y="37.7">NC</text>
<text x="113.4" y="40.3">NC</text>
<text x="128" y="40.3">CS</text>
<text x="217.1" y="39.8">MP6540</text>
<text x="219.2" y="37.5">U4</text>
<text x="247.7" y="36.4">4u7</text>
<text x="256.6" y="36.4">4u7</text>
<text x="265.5" y="36.4">4u7</text>
<text x="20.3" y="45.6">C20</text>
<text x="20.4" y="47.9">10u</text>
<text x="29.1" y="47.9">1u</text>
<text x="29.2" y="45.6">C21</text>
<text x="37.5" y="42.8">ferrite</text>
<text x="38.1" y="45.6">C23</text>
<text x="38.2" y="47.9">100n</text>
<text x="53.1" y="44.1">VDDA</text>
<text x="69.2" y="44.1">PA5</text>
<text x="69.2" y="46.6">PA6</text>
<text x="95.1" y="46.7">EXTRA_BONUS</text>
<text x="101.2" y="43.1">J6</text>
<text x="113.4" y="42.8">NC</text>
<text x="113.4" y="45.3">NC</text>
<text x="113.4" y="47.9">NC</text>
<text x="126.7" y="47.9">SDA</text>
<text x="126.9" y="45.3">SCL</text>
<text x="149.3" y="46.7">TP8</text>
<text x="149.3" y="44.2">TP7</text>
<text x="196.3" y="45.4">TP9</text>
<text x="196.4" y="42.9">TP16</text>
<text x="196.4" y="48">TP10</text>
<text x="211.8" y="44.1">FAULT</text>
<text x="211.8" y="46.6">SLEEP</text>
<text x="225.9" y="44.1">VIN</text>
<text x="225.9" y="46.6">VIN</text>
<text x="247.6" y="45.6">C4</text>
<text x="247.7" y="47.9">10u</text>
<text x="256.4" y="45.6">C5</text>
<text x="256.6" y="47.9">10u</text>
<text x="265.3" y="45.6">C9</text>
<text x="265.6" y="47.9">100u</text>
<text x="275.6" y="45.6">C17</text>
<text x="275.7" y="47.9">100u</text>
<text x="53.1" y="49.1">PG10/NRST</text>
<text x="69.2" y="49.1">PA7</text>
<text x="69.2" y="51.7">PA8</text>
<text x="113.4" y="50.4">NC</text>
<text x="113.4" y="53">NC</text>
<text x="127" y="53">SA0</text>
<text x="196.4" y="50.5">TP11</text>
<text x="196.4" y="53.1">TP12</text>
<text x="211.8" y="49.1">ENA/LSA</text>
<text x="211.8" y="51.7">ENB/LSB</text>
<text x="225.2" y="51.7">VCP</text>
<text x="238.7" y="48.1">C1</text>
<text x="238.7" y="50.4">1u</text>
<text x="34.2" y="58">1u</text>
<text x="34.3" y="55.7">C22</text>
<text x="43.2" y="55.7">C24</text>
<text x="43.3" y="58">100n</text>
<text x="53.1" y="54.2">VREF+</text>
<text x="68.2" y="56.8">PA10</text>
<text x="68.2" y="59.3">PA11</text>
<text x="69.2" y="54.2">PA9</text>
<text x="113.4" y="58">RSVD_GND</text>
<text x="125.6" y="58">INT_1</text>
<text x="196.4" y="55.6">TP13</text>
<text x="196.4" y="58.1">TP14</text>
<text x="211.8" y="54.2">ENC/LSC</text>
<text x="211.8" y="56.8">PWMA/HSA</text>
<text x="211.8" y="59.3">PWMB/HSB</text>
<text x="225.4" y="54.2">CP1</text>
<text x="225.4" y="59.3">CP2</text>
<text x="238.7" y="55.7">C2</text>
<text x="238.9" y="58">100n</text>
<text x="68.2" y="61.8">PA12</text>
<text x="68.2" y="64.4">PA13</text>
<text x="113.4" y="60.6">GND</text>
<text x="113.4" y="63.1">GND</text>
<text x="113.4" y="65.7">GND</text>
<text x="125.6" y="60.6">INT_2</text>
<text x="196.4" y="60.7">TP15</text>
<text x="211.8" y="61.8">PWMC/HSC</text>
<text x="226.3" y="61.8">VG</text>
<text x="238.7" y="63.3">C3</text>
<text x="238.8" y="65.6">4u7</text>
<text x="33.2" y="68.3">X1</text>
<text x="53.1" y="66.9">PF0/OSC_IN</text>
<text x="53.1" y="69.5">PF1/OSC_OUT</text>
<text x="68.2" y="66.9">PA14</text>
<text x="68.2" y="69.5">PA15</text>
<text x="113.4" y="68.2">GND</text>
<text x="113.4" y="70.7">PAD</text>
<text x="34.2" y="73.5">C6</text>
<text x="34.3" y="75.8">15p</text>
<text x="45.6" y="73.5">C7</text>
<text x="45.8" y="75.8">15p</text>
<text x="69.2" y="74.5">PB0</text>
<text x="69.2" y="77.1">PB1</text>
<text x="188.3" y="73.5">R1</text>
<text x="188.4" y="75.8">4k7</text>
<text x="195.9" y="73.5">R3</text>
<text x="196.1" y="75.8">4k7</text>
<text x="203.5" y="73.5">R6</text>
<text x="203.7" y="75.8">4k7</text>
<text x="226.4" y="77.1">SB</text>
<text x="226.4" y="74.5">SA</text>
<text x="226.4" y="72">SA</text>
<text x="242.7" y="74.7">BLDC</text>
<text x="244.1" y="72.1">J4</text>
<text x="69.2" y="79.6">PB2</text>
<text x="69.2" y="82.2">PB3</text>
<text x="136.7" y="79.2">+3V3</text>
<text x="182.3" y="78.5">TP1</text>
<text x="190.6" y="81">TP2</text>
<text x="198.2" y="83.5">TP3</text>
<text x="211.8" y="79.6">SOA</text>
<text x="211.8" y="82.2">SOB</text>
<text x="226.4" y="82.2">SC</text>
<text x="226.4" y="79.6">SB</text>
<text x="53.1" y="87.2">PC4</text>
<text x="53.1" y="89.8">PC6</text>
<text x="69.2" y="84.7">PB4</text>
<text x="69.2" y="87.2">PB5</text>
<text x="69.2" y="89.8">PB6</text>
<text x="115.3" y="89.8">A</text>
<text x="121.4" y="89.8">VDD5V</text>
<text x="141" y="84.9">C16</text>
<text x="141.1" y="87.2">100n</text>
<text x="188.3" y="86.2">R2</text>
<text x="188.4" y="88.5">4k7</text>
<text x="195.9" y="86.2">R4</text>
<text x="196.1" y="88.5">4k7</text>
<text x="203.5" y="86.2">R7</text>
<text x="203.7" y="88.5">4k7</text>
<text x="211.8" y="84.7">SOC</text>
<text x="211.8" y="89.8">GND</text>
<text x="225.4" y="87.2">LSS</text>
<text x="225.4" y="89.8">LSS</text>
<text x="226.4" y="84.7">SC</text>
<text x="53.1" y="92.3">PC10</text>
<text x="53.1" y="94.9">PC11</text>
<text x="69.2" y="92.3">PB7</text>
<text x="115.3" y="92.3">B</text>
<text x="115.3" y="94.9">W/PWM</text>
<text x="121.4" y="92.3">VDD3V</text>
<text x="124.8" y="94.9">CS</text>
<text x="53.1" y="97.4">PC13</text>
<text x="53.1" y="99.9">PC14</text>
<text x="68.2" y="99.9">PB10</text>
<text x="69.2" y="97.4">PB9</text>
<text x="115.3" y="99.9">U</text>
<text x="115.3" y="97.4">V</text>
<text x="122.4" y="97.4">SCLK</text>
<text x="122.7" y="99.9">MISO</text>
<text x="53.1" y="102.5">PC15</text>
<text x="68.2" y="102.5">PB11</text>
<text x="68.2" y="105">PB12</text>
<text x="68.2" y="107.6">PB13</text>
<text x="115.3" y="105">GND</text>
<text x="115.3" y="102.5">TEST</text>
<text x="121.9" y="105">I/PWM</text>
<text x="122.7" y="102.5">MOSI</text>
<text x="197.9" y="104">VBUS</text>
<text x="204.9" y="105.1">upstream</text>
<text x="207.9" y="102.8">J1</text>
<text x="237.3" y="104">VBUS</text>
<text x="243.1" y="105.1">downstream</text>
<text x="247.3" y="102.8">J2</text>
<text x="53.1" y="110.1">PB8/BOOT0</text>
<text x="53.1" y="112.6">PAD</text>
<text x="68.2" y="110.1">PB14</text>
<text x="68.2" y="112.6">PB15</text>
<text x="216.4" y="123.7">VBUS</text>
<text x="231.4" y="123.5">LMZM23601V3</text>
<text x="236.4" y="121.2">U5</text>
<text x="251" y="123.7">+3V3</text>
<text x="54.1" y="131.6">D1</text>
<text x="178.3" y="130.7">R11</text>
<text x="203.2" y="131.9">C30</text>
<text x="213.4" y="131.9">C10</text>
<text x="227.8" y="127.9">VIN</text>
<text x="242.2" y="127.9">VOUT</text>
<text x="260.4" y="131.9">C11</text>
<text x="270.5" y="131.9">C25</text>
<text x="279.4" y="131.9">C31</text>
<text x="52.6" y="134">status</text>
<text x="63.9" y="134.7">330</text>
<text x="64.3" y="132.3">R5</text>
<text x="71.3" y="133.2">+3V3</text>
<text x="178.4" y="132.9">100k</text>
<text x="203.2" y="134.2">4u7</text>
<text x="213.4" y="134.2">10u</text>
<text x="227.8" y="133">MODE/SYNC</text>
<text x="244.8" y="133">FB</text>
<text x="260.4" y="134.2">47u</text>
<text x="270.5" y="134.2">10u</text>
<text x="279.4" y="134.2">10u</text>
<text x="178.3" y="140.8">R12</text>
<text x="178.3" y="143.1">4k7</text>
<text x="191.8" y="139.5">C27</text>
<text x="191.9" y="141.8">100n</text>
<text x="227.8" y="138">EN</text>
<text x="238.1" y="139.4" transform="rotate(-90 238.1 139.4)">GND</text>
<text x="244.6" y="138">PG</text>
<text x="111.3" y="154.2">+3V3</text>
<text x="17" y="161.6">J3</text>
<text x="27.5" y="159.2">+3V3</text>
<text x="125.7" y="159.9">C12</text>
<text x="205.9" y="158.5">H1</text>
<text x="213.5" y="158.5">H2</text>
<text x="221.1" y="158.5">H3</text>
<text x="228.7" y="158.5">H4</text>
<text x="16.7" y="164.2">ARM SWD</text>
<text x="49.4" y="167.5">C8</text>
<text x="62.3" y="168">BONUS</text>
<text x="64.5" y="165.7">J5</text>
<text x="100.5" y="162.3">U6</text>
<text x="101" y="164.8">THVD2450</text>
<text x="125.9" y="162.2">100n</text>
<text x="29.8" y="170.9" transform="rotate(-90 29.8 170.9)">VTref</text>
<text x="32.5" y="171.1">RESET</text>
<text x="49.7" y="169.8">100n</text>
<text x="87.1" y="172.4">TP4</text>
<text x="105.9" y="173.6">RO</text>
<text x="113.7" y="169.6" transform="rotate(-90 113.7 169.6)">VCC</text>
<text x="118.9" y="171.1">A</text>
<text x="26.5" y="176.1">SWDCLK/TCK</text>
<text x="28.1" y="178.7">SWDIO/TMS</text>
<text x="87.1" y="177.5">TP5</text>
<text x="105.9" y="176.1">RE</text>
<text x="105.9" y="178.7">DE</text>
<text x="118.9" y="176.1">B</text>
<text x="29.9" y="181.2">SWO/TDO</text>
<text x="32.5" y="183.8">NC/TDI</text>
<text x="87.1" y="182.6">TP6</text>
<text x="105.9" y="183.8">DI</text>
<text x="27.3" y="189.7" transform="rotate(-90 27.3 189.7)">GNDDetect</text>
<text x="29.8" y="189.7" transform="rotate(-90 29.8 189.7)">GND</text>
<text x="113.7" y="190.2" transform="rotate(-90 113.7 190.2)">GND</text>
</g>
<g font-size="1.8">
<text x="73.9" y="35.6">10RS485_DI</text>
<text x="74.4" y="30.5">8 IC</text>
<text x="74.4" y="33">9 RS485_DE</text>
<text x="73.9" y="38.1">11RS485_RO</text>
<text x="73.9" y="43.2">13PA5</text>
<text x="73.9" y="45.7">14IB</text>
<text x="131.7" y="44.4">11ACCEL_SCL</text>
<text x="131.7" y="47">16ACCEL_SDA</text>
<text x="201.9" y="45.6">SLEEP</text>
<text x="201.9" y="43">FAULT</text>
<text x="43.5" y="53.2">VREF</text>
<text x="44.7" y="48.1">NRST 7</text>
<text x="73.9" y="50.8">30HSC</text>
<text x="73.9" y="53.3">31HSB</text>
<text x="201.9" y="48.1">LSA</text>
<text x="201.9" y="50.7">LSB</text>
<text x="201.9" y="53.2">LSC</text>
<text x="230.2" y="50.8">19VCP</text>
<text x="230.2" y="53.3">20CP1</text>
<text x="73.9" y="55.9">32HSA</text>
<text x="73.9" y="58.4">33LSC</text>
<text x="201.9" y="55.7">HSA</text>
<text x="201.9" y="58.3">HSB</text>
<text x="230.2" y="58.4">21CP2</text>
<text x="73.9" y="61">34FAULT</text>
<text x="73.9" y="63.5">36SWDIO</text>
<text x="201.9" y="60.8">HSC</text>
<text x="230.2" y="61">14VG</text>
<text x="73.9" y="66">37SWCLK</text>
<text x="73.9" y="68.6">38ACCEL_SCL</text>
<text x="186.7" y="71">VREF</text>
<text x="73.9" y="73.7">17LSB</text>
<text x="73.9" y="76.2">18IA</text>
<text x="233.7" y="73.5">SA</text>
<text x="73.9" y="81.3">41BONUS_GPIO</text>
<text x="73.9" y="83.8">42BONUS_CS</text>
<text x="204.5" y="78.6">IA</text>
<text x="204.5" y="81.1">IB</text>
<text x="204.5" y="83.7">IC</text>
<text x="233.7" y="78.6">SB</text>
<text x="233.7" y="83.7">SC</text>
<text x="43.7" y="88.8">SLEEP 29</text>
<text x="73.9" y="86.4">43BONUS_MOSI</text>
<text x="73.9" y="88.9">44DEBUG_TX</text>
<text x="37.6" y="93.8">BONUS_MISO 40</text>
<text x="38.4" y="91.3">BONUS_SCK 39</text>
<text x="73.9" y="91.4">45ACCEL_SDA</text>
<text x="133.3" y="93.8">ENC_CS</text>
<text x="37.9" y="96.4">STATUS_LED 2</text>
<text x="73.9" y="101.6">24ENC_CS</text>
<text x="73.9" y="96.5">47LSA</text>
<text x="133.3" y="101.5">ENC_MOSI</text>
<text x="133.3" y="96.4">ENC_SCK</text>
<text x="133.3" y="98.9">ENC_MISO</text>
<text x="73.9" y="104.1">25VBUS_DIV</text>
<text x="73.9" y="106.7">26ENC_SCK</text>
<text x="73.9" y="109.2">27ENC_MISO</text>
<text x="73.9" y="111.8">28ENC_MOSI</text>
<text x="196.6" y="109.7">RS485-</text>
<text x="215.3" y="109.7">RS485+</text>
<text x="235.9" y="109.7">RS485-</text>
<text x="254.6" y="109.7">RS485+</text>
<text x="40" y="136.4">STATUS_LED</text>
<text x="180.3" y="135.8">VBUS_DIV</text>
<text x="41.9" y="165">NRST</text>
<text x="68.6" y="170">GND</text>
<text x="68.6" y="172.6">+3V3</text>
<text x="92.7" y="172.6">RS485_RO</text>
<text x="121.4" y="170.2">6 RS485+</text>
<text x="43.2" y="177.7">SWDIO</text>
<text x="43.2" y="175.1">SWCLK</text>
<text x="68.6" y="177.7">BONUS_MISO</text>
<text x="68.6" y="175.1">BONUS_SCK</text>
<text x="92.7" y="177.7">RS485_DE</text>
<text x="121.4" y="175.3">7 RS485-</text>
<text x="68.6" y="185.3">BONUS_MOSI</text>
<text x="68.6" y="182.7">BONUS_CS</text>
<text x="68.6" y="180.2">BONUS_GPIO</text>
<text x="92.7" y="182.7">RS485_DI</text>
<text x="68.6" y="187.8">DEBUG_TX</text>
</g>
<g font-size="1.8" fill="#0000c2">
<text x="88.9" y="35.4">USART2_TX</text>
<text x="88.9" y="32.9">USART2_DE</text>
<text x="88.9" y="30.3">ADC1_IN1</text>
<text x="88.9" y="38">USART2_RX</text>
<text x="85.1" y="45.6">ADC2_IN4</text>
<text x="85.1" y="53.2">TIM1_CH2</text>
<text x="85.1" y="50.7">TIM1_CH1</text>
<text x="85.1" y="55.7">TIM1_CH3</text>
<text x="85.1" y="58.3">TIM1_CH1N</text>
<text x="245.1" y="56.2">datasheet: 100n</text>
<text x="245.1" y="58.3">eval board: 470n</text>
<text x="90.8" y="68.4">I2C1</text>
<text x="85.1" y="73.5">TIM1_CH2N</text>
<text x="85.1" y="76.1">ADC3_IN1</text>
<text x="90.8" y="88.8">USART1_TX</text>
<text x="90.8" y="85">SPI3</text>
<text x="244.7" y="86.2">housing: Molex 1053071203</text>
<text x="90.8" y="91.3">I2C1</text>
<text x="25.4" y="96.4">TIM8_CH4N</text>
<text x="85.1" y="96.4">TIM1_CH3N</text>
<text x="90.8" y="108.5">SPI2</text>
<text x="239" y="113.5">housing: Molex 1053081204</text>
</g>
<text font-size="1.8" fill="#008400" x="40.6" y="68.3">8 MHz</text>
</svg>
